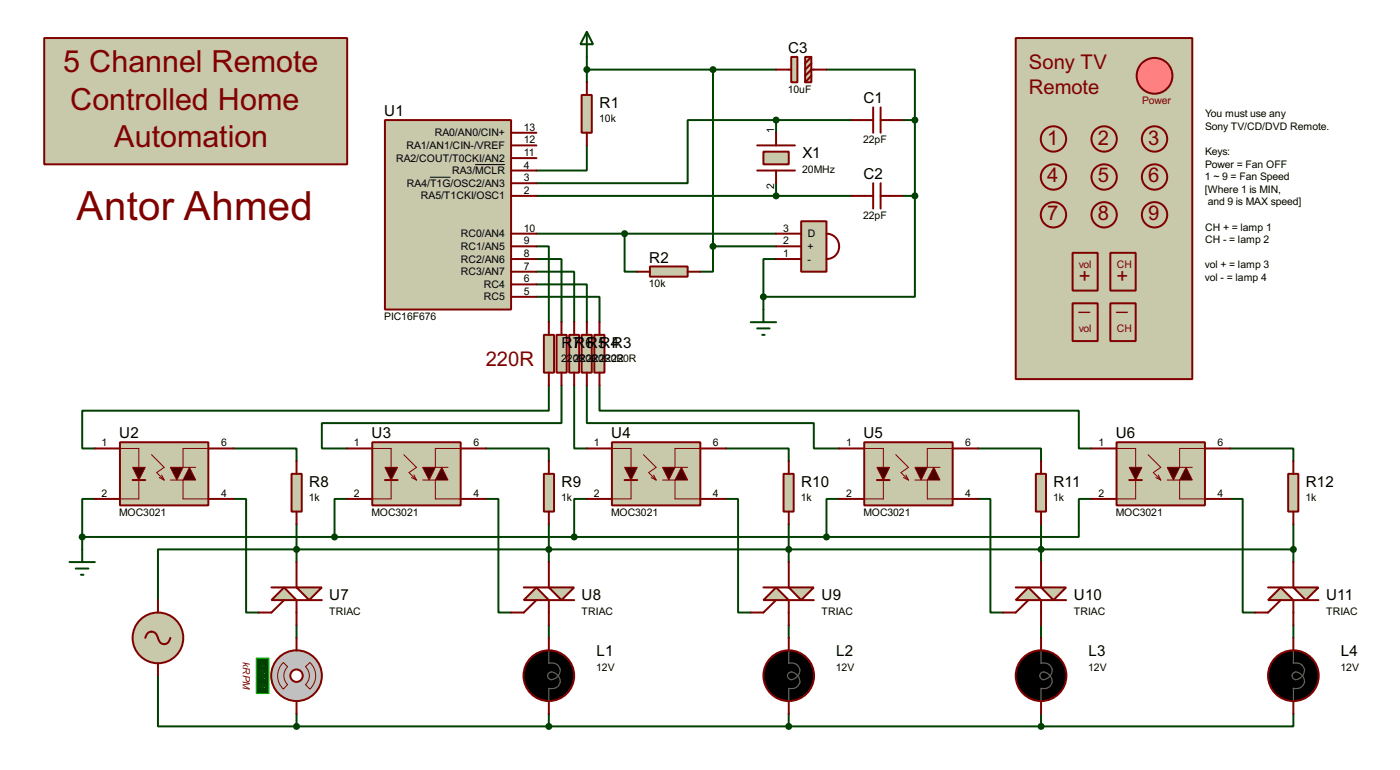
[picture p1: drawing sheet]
<svg xmlns="http://www.w3.org/2000/svg" width="282mm" height="155mm" viewBox="0 0 282 155" stroke-linecap="round" stroke-linejoin="round" font-family="sans-serif">
<g fill="none" stroke="#004000" stroke-width=".4">
<path d="M118.2 11.5v5.1M118.2 14h38.1M143.6 14v35.6M166.4 14h17.8v10.2M108 39.4h63.5M118.2 29.3v5h-10.2M156.3 24.2h-17.8v12.7h-30.5M156.3 24.2v2.5M156.3 36.9v2.5M156.3 24.2h15.2M181.7 39.4h2.5M181.7 24.2h2.5"/>
<path d="M184.2 39.4v20.3h-30.5M184.2 24.2v15.2M108 59.7h12.7v5.1M108 57.2h10.2v7.6M108 54.7h7.6v10.1M108 52.1h5.1v12.7M108 49.6h2.5v15.2M108 47h48.3M125.8 47v7.7h2.5M143.6 49.6v5.1h-2.6M143.6 49.6h12.7M153.7 59.7v2.6"/>
<path d="M156.3 52.1h-2.6v7.6M110.5 77.5v5.1h-93.9v7.6h2.5M113.1 77.5v7.6h-48.3v5.1h5.1M115.6 77.5v12.7h2.6M118.2 77.5v7.6h45.7v5.1h5.1M120.7 77.5v5.1h96.5v7.6h2.6M47 90.2h12.7v2.6M97.8 90.2h12.7v2.6M146.1 90.2h12.7v2.6M196.9 90.2h12.7v2.6M247.7 90.2h12.7v2.6M16.6 108v2.5"/>
<path d="M16.6 108h149.8M19.1 100.4h-2.5v7.6M47 100.4h2.6v22.8h2.5M59.7 105.5v7.6M69.9 100.4h-2.5v7.6M97.8 100.4h2.6v22.8h2.5M110.5 105.5v7.6M118.2 100.4h-2.6v7.6M146.1 100.4h2.5v22.8h2.6M158.8 105.5v7.6M169 100.4h-2.6v7.6M196.9 100.4h2.5v22.8h2.6"/>
<path d="M209.6 105.5v7.6M219.8 100.4h-2.6v7.6h-50.8M247.7 100.4h2.5v22.8h2.6M260.4 110.5h-228.6v10.2M260.4 105.5v7.6M31.8 135.9v10.2h27.9M59.7 125.8v2.5M110.5 125.8v2.5M158.8 125.8v2.5M209.6 125.8v2.5M260.4 125.8v2.5M59.7 143.6v2.5"/>
<path d="M59.7 146.1h149.9M110.5 143.6v2.5M158.8 143.6v2.5M209.6 143.6v2.5M260.4 143.6v2.5h-50.8"/>
</g>
<g fill="#c8c8aa" stroke="#800000" stroke-width=".4">
<path d="M8.9 7.7h61v25.4h-61z"/>
<path d="M77.5 24.2h25.4v38.1h-25.4z"/>
</g>
<g fill="none" stroke="#800000" stroke-width=".4">
<path d="M102.9 26.7h5.1M102.9 29.3h5.1M102.9 31.8h5.1M102.9 34.3h5.1M102.9 36.9h5.1M102.9 39.4h5.1M152.5 29.3h7.6M152.5 34.3h7.6M102.9 47h5.1M102.9 49.6h5.1M102.9 52.1h5.1M102.9 54.7h5.1"/>
<path d="M102.9 57.2h5.1M102.9 59.7h5.1"/>
</g>
<path d="M86.6 35.7h4.1M95.7 33.1h6" fill="none" stroke="#000" stroke-width=".2"/>
<path d="M153.7 30.5h5.1v2.6h-5.1z" fill="#c8c8aa" stroke="#800000" stroke-width=".4"/>
<path d="M156.3 26.7v2.6M156.3 34.3v2.6" fill="none" stroke="#800000" stroke-width=".4"/>
<path d="M117.1 19.1h2.1v7.6h-2.1z" fill="#c8c8aa" stroke="#800000" stroke-width=".4"/>
<path d="M118.2 16.6v2.5M118.2 26.7v2.6M171.5 24.2h4.3M171.5 39.4h4.3M175.8 21.6v5.1M175.8 36.9v5.1M177.3 21.6v5.1M177.3 36.9v5.1M177.3 24.2h4.4M177.3 39.4h4.4" fill="none" stroke="#800000" stroke-width=".4"/>
<path d="M118.2 6.4l1.2 2.5h-2.5zM118.2 6.4v5.1" fill="none" stroke="#004000" stroke-width=".4"/>
<g fill="#004000" stroke="#004000" stroke-width=".4">
<circle cx="156.2" cy="39.4" r=".5"/>
<circle cx="156.2" cy="24.2" r=".5"/>
</g>
<path d="M161.3 44.5h5.1v10.2h-5.1z" fill="#c8c8aa" stroke="#800000" stroke-width=".4"/>
<path d="M156.3 47h5M156.3 49.6h5M156.3 52.1h5M166.4 47a2.55 2.55 0 0 1 2.6 2.6 2.55 2.55 0 0 1-2.6 2.5" fill="none" stroke="#800000" stroke-width=".4"/>
<path d="M151.2 64.8h5.1M152.5 66.1h2.5M153.5 67.4h.5M153.7 62.3v2.5" fill="none" stroke="#004000" stroke-width=".4"/>
<path d="M130.9 53.6h7.6v2.1h-7.6z" fill="#c8c8aa" stroke="#800000" stroke-width=".4"/>
<path d="M128.3 54.7h2.6M138.5 54.7h2.5" fill="none" stroke="#800000" stroke-width=".4"/>
<circle cx="125.7" cy="47" r=".5" fill="#004000" stroke="#004000" stroke-width=".4"/>
<g fill="#c8c8aa" stroke="#800000" stroke-width=".4">
<path d="M159.3 11.5h1.3v5.1h-1.3z"/>
<path d="M162.1 11.5h1.3v5.1h-1.3z"/>
</g>
<path d="M156.3 14h3M163.4 11.5l-1.3 1.3M163.4 12.8l-1.3 1.2M163.4 15.3l-1.3 1.3M166.4 14h-3l-1.3 1.3" fill="none" stroke="#800000" stroke-width=".4"/>
<g fill="#004000" stroke="#004000" stroke-width=".4">
<circle cx="143.5" cy="49.6" r=".5"/>
<circle cx="118.1" cy="14" r=".5"/>
<circle cx="143.5" cy="14" r=".5"/>
<circle cx="184.2" cy="24.2" r=".5"/>
<circle cx="184.2" cy="39.4" r=".5"/>
<circle cx="153.7" cy="59.7" r=".5"/>
</g>
<path d="M24.2 89h17.8v12.7h-17.8z" fill="#c8c8aa" stroke="#800000" stroke-width=".4"/>
<path d="M26.7 94h2.6l-1.3 2.6z" fill="#400000" stroke="#800000" stroke-width=".2"/>
<path d="M26.7 96.6h2.6" fill="none" stroke="#800000" stroke-width=".4"/>
<g fill="#400000" stroke="#800000" stroke-width=".2">
<path d="M38.2 94l1.2 2.6h-2.5z"/>
<path d="M34.3 94h2.6l-1.3 2.6z"/>
</g>
<path d="M24.2 90.2h3.8v3.8M28 96.6v3.8h-3.8M30.5 91.5l2.6 2.5-1.5 1.1 1.5 1.5M32.1 96.1l1 .5M32.6 95.6l.5 1M34.3 96.6h2.6v3.8h5.1M42 90.2h-5.1v3.8h2.5" fill="none" stroke="#800000" stroke-width=".2"/>
<path d="M19.1 90.2h5.1M42 90.2h5M19.1 100.4h5.1M42 100.4h5" fill="none" stroke="#800000" stroke-width=".4"/>
<path d="M75 89h17.8v12.7h-17.8z" fill="#c8c8aa" stroke="#800000" stroke-width=".4"/>
<path d="M77.5 94h2.6l-1.3 2.6z" fill="#400000" stroke="#800000" stroke-width=".2"/>
<path d="M77.5 96.6h2.6" fill="none" stroke="#800000" stroke-width=".4"/>
<g fill="#400000" stroke="#800000" stroke-width=".2">
<path d="M89 94l1.2 2.6h-2.5z"/>
<path d="M85.1 94h2.6l-1.3 2.6z"/>
</g>
<path d="M75 90.2h3.8v3.8M78.8 96.6v3.8h-3.8M81.3 91.5l2.6 2.5-1.5 1.1 1.5 1.5M82.9 96.1l1 .5M83.4 95.6l.5 1M85.1 96.6h2.6v3.8h5.1M92.8 90.2h-5.1v3.8h2.5" fill="none" stroke="#800000" stroke-width=".2"/>
<path d="M69.9 90.2h5.1M92.8 90.2h5M69.9 100.4h5.1M92.8 100.4h5" fill="none" stroke="#800000" stroke-width=".4"/>
<path d="M123.2 89h17.8v12.7h-17.8z" fill="#c8c8aa" stroke="#800000" stroke-width=".4"/>
<path d="M125.8 94h2.5l-1.2 2.6z" fill="#400000" stroke="#800000" stroke-width=".2"/>
<path d="M125.8 96.6h2.5" fill="none" stroke="#800000" stroke-width=".4"/>
<g fill="#400000" stroke="#800000" stroke-width=".2">
<path d="M137.2 94l1.3 2.6h-2.6z"/>
<path d="M133.4 94h2.5l-1.2 2.6z"/>
</g>
<path d="M123.2 90.2h3.9v3.8M127.1 96.6v3.8h-3.9M129.6 91.5l2.5 2.5-1.5 1.1 1.5 1.5M131.1 96.1l1 .5M131.6 95.6l.5 1M133.4 96.6h2.5v3.8h5.1M141 90.2h-5.1v3.8h2.6" fill="none" stroke="#800000" stroke-width=".2"/>
<path d="M118.2 90.2h5M141 90.2h5.1M118.2 100.4h5M141 100.4h5.1" fill="none" stroke="#800000" stroke-width=".4"/>
<path d="M174 89h17.8v12.7h-17.8z" fill="#c8c8aa" stroke="#800000" stroke-width=".4"/>
<path d="M176.6 94h2.5l-1.2 2.6z" fill="#400000" stroke="#800000" stroke-width=".2"/>
<path d="M176.6 96.6h2.5" fill="none" stroke="#800000" stroke-width=".4"/>
<g fill="#400000" stroke="#800000" stroke-width=".2">
<path d="M188 94l1.3 2.6h-2.6z"/>
<path d="M184.2 94h2.5l-1.2 2.6z"/>
</g>
<path d="M174 90.2h3.9v3.8M177.9 96.6v3.8h-3.9M180.4 91.5l2.5 2.5-1.5 1.1 1.5 1.5M181.9 96.1l1 .5M182.4 95.6l.5 1M184.2 96.6h2.5v3.8h5.1M191.8 90.2h-5.1v3.8h2.6" fill="none" stroke="#800000" stroke-width=".2"/>
<path d="M169 90.2h5M191.8 90.2h5.1M169 100.4h5M191.8 100.4h5.1" fill="none" stroke="#800000" stroke-width=".4"/>
<path d="M224.8 89h17.8v12.7h-17.8z" fill="#c8c8aa" stroke="#800000" stroke-width=".4"/>
<path d="M227.4 94h2.5l-1.2 2.6z" fill="#400000" stroke="#800000" stroke-width=".2"/>
<path d="M227.4 96.6h2.5" fill="none" stroke="#800000" stroke-width=".4"/>
<g fill="#400000" stroke="#800000" stroke-width=".2">
<path d="M238.8 94l1.3 2.6h-2.6z"/>
<path d="M235 94h2.5l-1.2 2.6z"/>
</g>
<path d="M224.8 90.2h3.9v3.8M228.7 96.6v3.8h-3.9M231.2 91.5l2.5 2.5-1.5 1.1 1.5 1.5M232.7 96.1l1 .5M233.2 95.6l.5 1M235 96.6h2.5v3.8h5.1M242.6 90.2h-5.1v3.8h2.6" fill="none" stroke="#800000" stroke-width=".2"/>
<path d="M219.8 90.2h5M242.6 90.2h5.1M219.8 100.4h5M242.6 100.4h5.1" fill="none" stroke="#800000" stroke-width=".4"/>
<path d="M119.7 67.4h2v7.6h-2z" fill="#c8c8aa" stroke="#800000" stroke-width=".4"/>
<path d="M120.7 64.8v2.6M120.7 75v2.5" fill="none" stroke="#800000" stroke-width=".4"/>
<path d="M117.1 67.4h2.1v7.6h-2.1z" fill="#c8c8aa" stroke="#800000" stroke-width=".4"/>
<path d="M118.2 64.8v2.6M118.2 75v2.5" fill="none" stroke="#800000" stroke-width=".4"/>
<path d="M114.6 67.4h2v7.6h-2z" fill="#c8c8aa" stroke="#800000" stroke-width=".4"/>
<path d="M115.6 64.8v2.6M115.6 75v2.5" fill="none" stroke="#800000" stroke-width=".4"/>
<path d="M112.1 67.4h2v7.6h-2z" fill="#c8c8aa" stroke="#800000" stroke-width=".4"/>
<path d="M113.1 64.8v2.6M113.1 75v2.5" fill="none" stroke="#800000" stroke-width=".4"/>
<path d="M109.5 67.4h2.1v7.6h-2.1z" fill="#c8c8aa" stroke="#800000" stroke-width=".4"/>
<path d="M110.5 64.8v2.6M110.5 75v2.5" fill="none" stroke="#800000" stroke-width=".4"/>
<path d="M14 113.1h5.1M15.3 114.4h2.5M16.3 115.6h.5M16.6 110.5v2.6" fill="none" stroke="#004000" stroke-width=".4"/>
<g fill="#c8c8aa" stroke="#800000" stroke-width=".4">
<path d="M59.7 118.2h5.1l-2.5 2.5z"/>
<path d="M54.7 120.7l2.5-2.5 2.5 2.5z"/>
</g>
<path d="M59.7 113.1v5.1h-5M57.2 120.7l-2.5 2.5h-2.6M64.8 120.7h-5.1v5.1" fill="none" stroke="#800000" stroke-width=".4"/>
<g fill="#c8c8aa" stroke="#800000" stroke-width=".4">
<path d="M110.5 118.2h5.1l-2.5 2.5z"/>
<path d="M105.5 120.7l2.5-2.5 2.5 2.5z"/>
</g>
<path d="M110.5 113.1v5.1h-5M108 120.7l-2.5 2.5h-2.6M115.6 120.7h-5.1v5.1" fill="none" stroke="#800000" stroke-width=".4"/>
<g fill="#c8c8aa" stroke="#800000" stroke-width=".4">
<path d="M158.8 118.2h5.1l-2.6 2.5z"/>
<path d="M153.7 120.7l2.6-2.5 2.5 2.5z"/>
</g>
<path d="M158.8 113.1v5.1h-5.1M156.3 120.7l-2.6 2.5h-2.5M163.9 120.7h-5.1v5.1" fill="none" stroke="#800000" stroke-width=".4"/>
<g fill="#c8c8aa" stroke="#800000" stroke-width=".4">
<path d="M209.6 118.2h5.1l-2.6 2.5z"/>
<path d="M207.1 118.2l2.5 2.5h-5.1z"/>
</g>
<path d="M209.6 113.1v5.1h-5.1M207.1 120.7l-2.6 2.5h-2.5M214.7 120.7h-5.1v5.1" fill="none" stroke="#800000" stroke-width=".4"/>
<g fill="#c8c8aa" stroke="#800000" stroke-width=".4">
<path d="M260.4 118.2h5.1l-2.6 2.5z"/>
<path d="M255.3 120.7l2.6-2.5 2.5 2.5z"/>
</g>
<path d="M260.4 113.1v5.1h-5.1M257.9 120.7l-2.6 2.5h-2.5M265.5 120.7h-5.1v5.1" fill="none" stroke="#800000" stroke-width=".4"/>
<path d="M58.7 95.3h2.1v7.6h-2.1z" fill="#c8c8aa" stroke="#800000" stroke-width=".4"/>
<path d="M59.7 92.8v2.5M59.7 102.9v2.6" fill="none" stroke="#800000" stroke-width=".4"/>
<g fill="#004000" stroke="#004000" stroke-width=".4">
<circle cx="16.5" cy="108" r=".5"/>
<circle cx="67.3" cy="108" r=".5"/>
</g>
<path d="M109.5 95.3h2.1v7.6h-2.1z" fill="#c8c8aa" stroke="#800000" stroke-width=".4"/>
<path d="M110.5 92.8v2.5M110.5 102.9v2.6" fill="none" stroke="#800000" stroke-width=".4"/>
<path d="M157.8 95.3h2v7.6h-2z" fill="#c8c8aa" stroke="#800000" stroke-width=".4"/>
<path d="M158.8 92.8v2.5M158.8 102.9v2.6" fill="none" stroke="#800000" stroke-width=".4"/>
<path d="M208.6 95.3h2v7.6h-2z" fill="#c8c8aa" stroke="#800000" stroke-width=".4"/>
<path d="M209.6 92.8v2.5M209.6 102.9v2.6" fill="none" stroke="#800000" stroke-width=".4"/>
<path d="M259.4 95.3h2v7.6h-2z" fill="#c8c8aa" stroke="#800000" stroke-width=".4"/>
<path d="M260.4 92.8v2.5M260.4 102.9v2.6" fill="none" stroke="#800000" stroke-width=".4"/>
<g fill="#004000" stroke="#004000" stroke-width=".4">
<circle cx="115.6" cy="108" r=".5"/>
<circle cx="166.4" cy="108" r=".5"/>
<circle cx="59.7" cy="110.5" r=".5"/>
<circle cx="110.5" cy="110.5" r=".5"/>
<circle cx="158.8" cy="110.5" r=".5"/>
<circle cx="209.6" cy="110.5" r=".5"/>
<circle cx="260.4" cy="110.5" r=".5"/>
</g>
<circle cx="31.8" cy="128.3" r="5.1" fill="#c8c8aa" stroke="#800000" stroke-width=".4"/>
<path d="M29.3 128.3a1.28 1.28 0 0 1 1.2-1.3 1.28 1.28 0 0 1 1.3 1.3 1.25 1.25 0 0 0 1.3 1.3 1.25 1.25 0 0 0 1.2-1.3M31.8 120.7v2.5M31.8 133.4v2.5" fill="none" stroke="#800000" stroke-width=".4"/>
<path d="M51.6 132.4h2.6v7.1h-2.6z" fill="#004000" stroke="#0f0" stroke-width=".2"/>
<circle cx="59.7" cy="135.9" r="5.1" fill="#c0c0c0" stroke="#800000" stroke-width=".4"/>
<path d="M57.1 133.3l.8 .8a2.54 2.54 0 0 0 0 3.6l-.8 .9a3.7 3.7 0 0 1 0-5.3zM61.5 134.1l.9-.8a3.7 3.7 0 0 1 0 5.3l-.9-.9a2.45 2.45 0 0 0 0-3.6z" fill="none" stroke="#800000" stroke-width=".2"/>
<circle cx="59.7" cy="135.9" r="1.25" fill="#feffff" stroke="#800000" stroke-width=".4"/>
<path d="M59.7 128.3v2.6M110.5 128.3v2.6M158.8 128.3v2.6M209.6 128.3v2.6M260.4 128.3v2.6M59.7 141v2.6M110.5 141v2.6M158.8 141v2.6M209.6 141v2.6M260.4 141v2.6" fill="none" stroke="#800000" stroke-width=".4"/>
<g fill="#000" stroke="#800000" stroke-width=".4">
<circle cx="110.5" cy="135.9" r="5.1"/>
<circle cx="158.8" cy="135.9" r="5.1"/>
<circle cx="209.6" cy="135.9" r="5.1"/>
<circle cx="260.4" cy="135.9" r="5.1"/>
</g>
<path d="M110.5 130.9v2.5a1.69 1.69 0 0 1 2.2 1.1 1.69 1.69 0 0 1-1.3 2.1 .79 .79 0 0 1-1.2-.7 .79 .79 0 0 1 1.2-.7 1.69 1.69 0 0 1 1.3 1.5 1.69 1.69 0 0 1-1 1.7l-1.2 .1v2.5M158.8 130.9v2.5a1.65 1.65 0 0 1 2.1 1 1.65 1.65 0 0 1-.9 2.1 .83 .83 0 0 1-1.2 0 .83 .83 0 0 1 0-1.2 .83 .83 0 0 1 1.2 .1 1.69 1.69 0 0 1 .4 2.8l-.9 .3h-.7v2.5M209.6 130.9v2.5a1.65 1.65 0 0 1 2.1 1 1.65 1.65 0 0 1-.9 2.1 .83 .83 0 0 1-1.2 0 .83 .83 0 0 1 0-1.2 .83 .83 0 0 1 1.2 .1 1.69 1.69 0 0 1 .4 2.8l-.9 .3h-.7v2.5M260.4 130.9v2.5a1.65 1.65 0 0 1 2.1 1 1.65 1.65 0 0 1-.9 2.1 .83 .83 0 0 1-1.2 0 .83 .83 0 0 1 0-1.2 .83 .83 0 0 1 1.2 .1 1.69 1.69 0 0 1 .4 2.8l-.9 .3h-.7v2.5" fill="none" stroke="#606060" stroke-width=".25"/>
<g fill="none" stroke="#feffff" stroke-width=".25">
<path d="M115.4 129.3l-1 1.6M116.4 138.5l1.5 1M116.9 135.9h1.8M117.9 132.4l-1.5 1M163.6 129.3l-1 1.6M164.6 138.5l1.6 1M165.2 135.9h1.7M166.2 132.4l-1.6 1M214.4 129.3l-1 1.6M215.4 138.5l1.6 1M216 135.9h1.7M217 132.4l-1.6 1"/>
<path d="M265.2 129.3l-1 1.6M266.2 138.5l1.6 1M266.8 135.9h1.7M267.8 132.4l-1.6 1M114.4 141l1 1.5M162.6 141l1 1.5M213.4 141l1 1.5M264.2 141l1 1.5"/>
</g>
<g fill="#004000" stroke="#004000" stroke-width=".4">
<circle cx="59.7" cy="146.1" r=".5"/>
<circle cx="110.5" cy="146.1" r=".5"/>
<circle cx="158.8" cy="146.1" r=".5"/>
<circle cx="209.6" cy="146.1" r=".5"/>
</g>
<path d="M204.5 7.7h35.6v68.6h-35.6z" fill="#c8c8aa" stroke="#800000" stroke-width=".4"/>
<circle cx="232.4" cy="15.3" r="3.6" fill="#ff8080" stroke="#800000" stroke-width=".4"/>
<g fill="#c8c8aa" stroke="#800000" stroke-width=".4">
<circle cx="212.1" cy="28" r="2.55"/>
<circle cx="222.3" cy="28" r="2.55"/>
<circle cx="232.4" cy="28" r="2.55"/>
<circle cx="212.1" cy="35.6" r="2.55"/>
<circle cx="222.3" cy="35.6" r="2.55"/>
<circle cx="232.4" cy="35.6" r="2.55"/>
<circle cx="212.1" cy="43.2" r="2.55"/>
<circle cx="222.3" cy="43.2" r="2.55"/>
<circle cx="232.4" cy="43.2" r="2.55"/>
</g>
<g fill="#c8c8aa" stroke="#800000" stroke-width=".4">
<path d="M223.6 50.9h5.1v7.6h-5.1z"/>
<path d="M216 50.9h5v7.6h-5z"/>
<path d="M223.6 61h5.1v7.6h-5.1z"/>
<path d="M216 61h5v7.6h-5z"/>
</g>
<text font-size="9.1" fill="#800000" x="15.4" y="44.1">Antor Ahmed</text>
<g font-size="6.9" fill="#800000">
<text x="12.8" y="14.4">5 Channel Remote</text>
<text x="14.1" y="22">Controlled Home</text>
<text x="23" y="29.6">Automation</text>
</g>
<g font-size="4.6" fill="#800000">
<text x="207.1" y="13.9">Sony TV</text>
<text x="207.1" y="18.9">Remote</text>
<text x="210.9" y="29.1">1</text>
<text x="221" y="29.1">2</text>
<text x="231.2" y="29.1">3</text>
<text x="210.9" y="36.7">4</text>
<text x="221" y="36.7">5</text>
<text x="231.2" y="36.7">6</text>
<text x="210.9" y="44.3">7</text>
<text x="221" y="44.3">8</text>
<text x="231.2" y="44.3">9</text>
<text x="217.2" y="57">+</text>
<text x="224.8" y="57">+</text>
<text x="217.2" y="62.1">_</text>
<text x="224.8" y="62.1">_</text>
<text x="97.8" y="73.6">220R</text>
</g>
<g font-size="3.4">
<text x="158.7" y="10.6">C3</text>
<text x="77.4" y="23.3">U1</text>
<text x="120.7" y="21.7">R1</text>
<text x="173.9" y="20.8">C1</text>
<text x="161.6" y="31.8">X1</text>
<text x="173.9" y="36">C2</text>
<text x="130.7" y="52.8">R2</text>
<text x="113.1" y="69.9">R</text>
<text x="115.3" y="69.9">7</text>
<text x="115.6" y="69.9">R</text>
<text x="117.9" y="69.9">6</text>
<text x="118.2" y="69.9">R</text>
<text x="120.4" y="69.9">5</text>
<text x="120.7" y="69.9">R4R3</text>
<text x="24" y="88.2">U2</text>
<text x="74.8" y="88.2">U3</text>
<text x="123.1" y="88.2">U4</text>
<text x="173.9" y="88.2">U5</text>
<text x="224.7" y="88.2">U6</text>
<text x="62.3" y="97.9">R8</text>
<text x="113.1" y="97.9">R9</text>
<text x="161.3" y="97.9">R10</text>
<text x="212.1" y="97.9">R11</text>
<text x="262.9" y="97.9">R12</text>
<text x="66.3" y="120.7">U7</text>
<text x="117.1" y="120.7">U8</text>
<text x="165.4" y="120.7">U9</text>
<text x="216.2" y="120.7">U10</text>
<text x="267" y="120.7">U11</text>
<text x="120.1" y="132">L1</text>
<text x="168.4" y="132">L2</text>
<text x="219.2" y="132">L3</text>
<text x="270" y="132">L4</text>
</g>
<g font-size="2.4">
<text x="158.6" y="18.7">10uF</text>
<text x="242.6" y="23.5">You must use any</text>
<text x="81.8" y="30">RA1/AN1/CIN-/VREF</text>
<text x="87.5" y="27.4">RA0/AN0/CIN+</text>
<text x="105.5" y="26.3">13</text>
<text x="105.5" y="28.9">12</text>
<text x="120.7" y="24.6">10k</text>
<text x="155.9" y="26.7" transform="rotate(-90 155.9 26.7)">1</text>
<text x="173.8" y="28.8">22pF</text>
<text x="242.6" y="26.1">Sony TV/CD/DVD Remote.</text>
<text x="79.7" y="32.5">RA2/COUT/T0CKI/AN2</text>
<text x="91" y="35">RA3/MCLR</text>
<text x="105.5" y="31.4">11</text>
<text x="105.5" y="33.9">4</text>
<text x="161.5" y="34.7">20MHz</text>
<text x="242.6" y="31.2">Keys:</text>
<text x="242.6" y="33.7">Power = Fan OFF</text>
<text x="81.9" y="37.6">RA4/T1G/OSC2/AN3</text>
<text x="84.7" y="40.1">RA5/T1CKI/OSC1</text>
<text x="105.5" y="36.5">3</text>
<text x="105.5" y="39">2</text>
<text x="155.9" y="38" transform="rotate(-90 155.9 38)">2</text>
<text x="242.6" y="36.2">1 ~ 9 = Fan Speed</text>
<text x="242.6" y="38.8">[Where 1 is MIN,</text>
<text x="243.2" y="41.3">and 9 is MAX speed]</text>
<text x="92.8" y="47.7">RC0/AN4</text>
<text x="105.5" y="46.6">10</text>
<text x="157.7" y="46.6">3</text>
<text x="162.6" y="47.7">D</text>
<text x="173.8" y="44.1">22pF</text>
<text x="242.6" y="46.4">CH + = lamp 1</text>
<text x="92.8" y="50.3">RC1/AN5</text>
<text x="92.8" y="52.8">RC2/AN6</text>
<text x="105.5" y="49.2">9</text>
<text x="105.5" y="51.7">8</text>
<text x="157.7" y="49.2">2</text>
<text x="157.7" y="51.7">1</text>
<text x="162.6" y="50.3">+</text>
<text x="162.6" y="52.8">-</text>
<text x="242.6" y="54">vol + = lamp 3</text>
<text x="242.6" y="48.9">CH - = lamp 2</text>
<text x="92.8" y="55.4">RC3/AN7</text>
<text x="97.4" y="57.9">RC4</text>
<text x="105.5" y="54.3">7</text>
<text x="105.5" y="56.8">6</text>
<text x="105.5" y="59.3">5</text>
<text x="130.7" y="57.8">10k</text>
<text x="242.6" y="56.6">vol - = lamp 4</text>
<text x="77.3" y="64.4">PIC16F676</text>
<text x="97.4" y="60.4">RC5</text>
<text x="113" y="72.9">2</text>
<text x="114.2" y="72.9">202R2</text>
<text x="116.7" y="72.9">20R2</text>
<text x="119.3" y="72.9">20R220R</text>
<text x="121.8" y="72.9">20R</text>
<text x="20.5" y="89.8">1</text>
<text x="44.5" y="89.8">6</text>
<text x="71.3" y="89.8">1</text>
<text x="95.3" y="89.8">6</text>
<text x="119.6" y="89.8">1</text>
<text x="143.6" y="89.8">6</text>
<text x="170.4" y="89.8">1</text>
<text x="194.4" y="89.8">6</text>
<text x="221.2" y="89.8">1</text>
<text x="245.2" y="89.8">6</text>
<text x="20.5" y="100">2</text>
<text x="44.5" y="100">4</text>
<text x="62.2" y="100.8">1k</text>
<text x="71.3" y="100">2</text>
<text x="95.3" y="100">4</text>
<text x="113" y="100.8">1k</text>
<text x="119.6" y="100">2</text>
<text x="143.6" y="100">4</text>
<text x="161.3" y="100.8">1k</text>
<text x="170.4" y="100">2</text>
<text x="194.4" y="100">4</text>
<text x="212.1" y="100.8">1k</text>
<text x="221.2" y="100">2</text>
<text x="245.2" y="100">4</text>
<text x="262.9" y="100.8">1k</text>
<text x="24" y="103.8">MOC3021</text>
<text x="74.8" y="103.8">MOC3021</text>
<text x="123" y="103.8">MOC3021</text>
<text x="173.8" y="103.8">MOC3021</text>
<text x="224.6" y="103.8">MOC3021</text>
<text x="66.3" y="123.7">TRIAC</text>
<text x="117.1" y="123.7">TRIAC</text>
<text x="165.4" y="123.7">TRIAC</text>
<text x="216.2" y="123.7">TRIAC</text>
<text x="267" y="123.7">TRIAC</text>
<text x="120.1" y="134.9">12V</text>
<text x="168.3" y="134.9">12V</text>
<text x="219.1" y="134.9">12V</text>
<text x="269.9" y="134.9">12V</text>
</g>
<g font-size="2.4" fill="#800000">
<text x="229.9" y="21">Power</text>
<text x="217.2" y="54">vol</text>
<text x="224.8" y="54">CH</text>
<text x="217.2" y="66.7">vol</text>
<text x="224.8" y="66.7">CH</text>
</g>
<text font-size="2.4" fill="#008000" x="52.2" y="133.3" transform="rotate(90 52.2 133.3)">+88.8</text>
<text font-size="2.3" fill="#800000" x="48.9" y="133.2" transform="rotate(90 48.9 133.2)">kRPM</text>
</svg>
